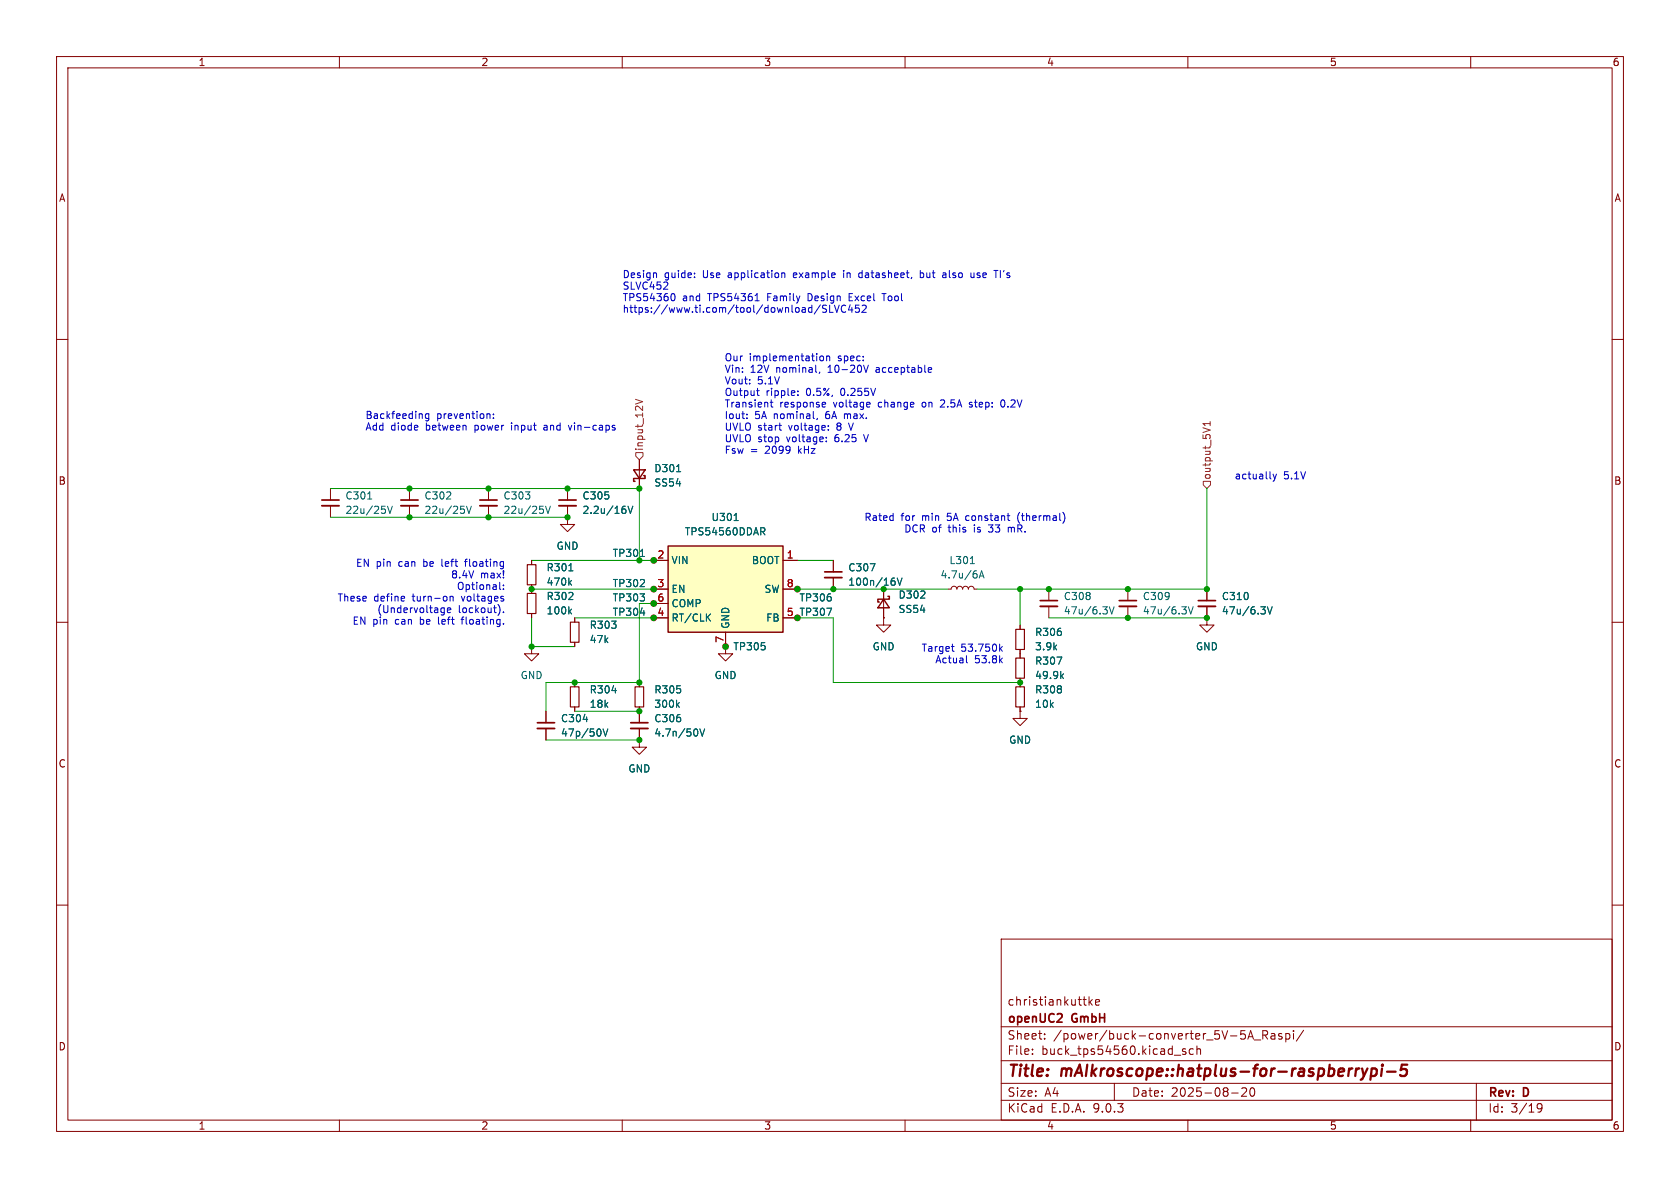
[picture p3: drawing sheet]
<svg xmlns="http://www.w3.org/2000/svg" width="297mm" height="210mm" viewBox="0 0 297 210" stroke-linecap="round" stroke-linejoin="round" font-family="sans-serif">
<g fill="none" stroke="#840000" stroke-width=".18">
<path d="M10 10h277v190h-277zM12 12h273v186h-273zM60 10v2M110 10v2M160 10v2M210 10v2M260 10v2M10 60h2M285 60h2M58.4 86.4v2M58.4 89.4v2M72.4 86.4v2"/>
<path d="M72.4 89.4v2M86.4 86.4v2M86.4 89.4v2M94 99.1v.7M100.3 91.4v1.3h1.3l-1.3 1.3-1.2-1.3h1.2M100.3 91.4h.1M100.3 86.4v2M100.3 89.4v2M113 81.3v5.1M147.3 99.1v2M10 110h2M94 114.3v1.3h1.2l-1.2 1.2-1.3-1.2h1.3"/>
<path d="M94 114.3h.1M94 103.4v1.5M94 108.5v.7M101.6 109.2v.8M101.6 113.5v.8M115.6 104.1h.1M128.3 114.3v1.3h1.2l-1.2 1.2-1.3-1.2h1.3M128.3 114.3h.1M141 104.1h.1M147.3 102.1v2M156.2 109.2v1.3h1.3l-1.3 1.3-1.3-1.3h1.3M156.2 109.2h.1"/>
<path d="M156.2 104.1v5.1M167.6 104.1h.5l.2-.3 .4-.2 .3 .2 .2 .3 .1-.3 .4-.2 .3 .2 .2 .3 .1-.3 .4-.2 .3 .2 .2 .3 .1-.3 .4-.2 .4 .2 .1 .3h.5M180.3 110.5v.8M180.3 114.8v1.5M180.3 119.9v1.5M185.4 104.1v2.1M185.4 107.2v2M285 110h2M96.5 125.7v2.1M96.5 128.8v2M113 130.8v1.3h1.3l-1.3 1.3-1.2-1.3h1.2M113 130.8h.1"/>
<path d="M113 120.7v.7M113 125v2.8M113 128.8v2M180.3 125.7v1.3h1.3l-1.3 1.3-1.2-1.3h1.2M180.3 125.7h.1M180.3 125v.7M10 160h2M177 166h108v32h-108zM191.5 176.7h.5M191.9 177.7h.1M192.5 176.2v1.5M192.7 177.1l.4 .6"/>
<path d="M193.1 176.7l-.6 .6M193.7 177.2l.7-.1-.1-.3-.4-.1-.2 .2v.7h.6M285 160h2M60 198v2M110 198v2M160 198v2M177 194.5h108M177 191.5h108M177 187.5h108M177 181.5h108M182.5 186.3v.1M182.5 185.5v.1"/>
<path d="M184.7 183.6v.1M184.7 182.8v.1M197 191.5v3M207.6 186.5h1.1M209.6 185.5l-.4-.1-.2 .2 .1 .2 .5 .2v.3h-.6M210 198v2M211 185.5l-.5-.1-.3 .3v.4l.2 .2h.6M211.6 185.5l.2-.1 .4 .1v.9M211.6 184.9v1.5M217.7 193.2h1.2M220.3 192.4v.5l-.8 .9h.9M221.1 192.4a.81 .81 0 0 0 .4 1.4l.2-.1 .1-.5-.1-.8"/>
<path d="M221.7 183.8h1.2M223.2 183l.8-.1 .1-.2-.1-.4-.2-.1h-.6v1.5M223.6 183l.5 .7M224.7 182.8h.6l.1 .9M225.4 183.1h-.5a.29 .29 0 0 0-.2 .3 .29 .29 0 0 0 .2 .3l.5-.1M226.6 182.8l-.4-.1-.2 .2 .1 .2 .5 .2v.3h-.6M227.3 182.8l.4-.1 .3 .3v.4l-.1 .2h-.6M227.3 182.7v1.5M228.7 182.2v.1M228.7 182.7v1M230.5 182.1l-1.3 2M260 198v2"/>
<path d="M261 191.5v6.5M271.7 195.4l.3-.3 .5 .1a.99 .99 0 0 1-.3 1.4h-.3M271.7 195.7l.3 .3h.3l.3-.3"/>
<circle cx="115.6" cy="99.1" r=".51"/>
<circle cx="115.6" cy="104.1" r=".51"/>
<circle cx="128.3" cy="114.3" r=".51"/>
<circle cx="141" cy="109.2" r=".51"/>
<circle cx="141" cy="104.1" r=".51"/>
</g>
<path d="M241.8 188.9l-.7 1.3M242.5 189l.2-.1 .6 .1 .1 .3-.1 .5a.66 .66 0 0 1-.9 .3M242.5 188.9l-.2 2M244.3 188.9l-.1 1.3M244.4 188.2l-.1 .1 .1 .1M244.4 188.2l.1 .1-.1 .1M244.4 188.2v.2M245.2 189.4h1.5M248.8 188.2h-1l-.2 1 .3-.2 .7 .1 .1 .3-.1 .6-.3 .2h-.5l-.3-.2" fill="none" stroke="#840000" stroke-width=".4"/>
<path d="M93.2 99.8h1.5v3.6h-1.5zM93.2 104.9h1.5v3.6h-1.5zM100.8 110h1.6v3.5h-1.6zM179.6 116.3h1.5v3.6h-1.5zM179.6 111.3h1.5v3.5h-1.5zM112.3 121.4h1.5v3.6h-1.5zM179.6 121.4h1.5v3.6h-1.5z" fill="none" stroke="#840000" stroke-width=".2"/>
<g fill="none" stroke="#006464" stroke-width=".18">
<path d="M65 88.2h.7M68.1 90.1v.5M68.5 89.5l.4 1.3 .5-1.3M82.1 90.1v.5M82.5 89.5l.4 1.3 .4-1.3M96 90.1v.5M96.4 89.5l.5 1.3 .4-1.3M110.5 90l.2 .2-.2 .5M111 89.5l.4 1.3 .5-1.3M113.2 98.4h.7M119.6 83.4h.7M153.8 99.6h.9l-.6 1.3"/>
<path d="M171.5 99.6h.8M100.6 100.9h.7M100.7 108l.3 .5M100.7 103l.3 .4M101 107.7l-.4 .5M101 102.6l-.4 .5M146.2 107.5h.8l-.5 1.3M157.9 102.2h.2M158 102.7l.3 .2v.3l-.3 .3M158.6 102.2l.4 1.3 .5-1.3M173.1 102.2l.4-1.3 .5 1.3M173.2 101.8h.6"/>
<path d="M186.9 116.1h.8l-.5 1.3M187.6 119.5l.4 .5M188 119.1l-.5 .5M195 107.3h.8l-.5 .4M195.6 107.8l.2 .2-.2 .5M196.1 107.3l.4 1.2 .5-1.2M103.1 127.2h.8M106.2 129.1v.8M106.6 128.9l.4 1.2 .5-1.2M119.7 124.6l.4 .4M120.1 124.2l-.5 .5M123.2 129l.2 .3-.2 .7"/>
<path d="M123.7 128.9l.4 1.2 .5-1.2"/>
</g>
<path d="M56.9 88.4h3M70.9 88.4h3M84.8 88.4h3.1M98.8 88.4h3.1M145.8 101.1h3M183.9 106.2h3M95 127.8h3M111.5 127.8h3.1" fill="none" stroke="#840000" stroke-width=".3"/>
<path d="M56.9 89.4h3M70.9 89.4h3M84.8 89.4h3.1M98.8 89.4h3.1M145.8 102.1h3M183.9 107.2h3M95 128.8h3M111.5 128.8h3.1" fill="none" stroke="#840000" stroke-width=".33"/>
<path d="M112 83.1h2l-1 1.5zM113.8 84.1h.2v.5h-2v.5h.3M156.2 105.9l1 1.5h-2zM157 105.4h.2v.5h-2v.5h.2" fill="none" stroke="#840000" stroke-width=".25"/>
<path d="M118.1 96.5h20.3v15.3h-20.3z" fill="#ffffc2"/>
<path d="M118.1 96.5h20.3v15.3h-20.3z" fill="none" stroke="#840000" stroke-width=".25"/>
<g fill="none" stroke="#840000" stroke-width=".18">
<path d="M94 99.1v.7M100.3 91.4h.1M100.3 86.4v2M100.3 89.4v2M113 81.3v1.8M113 84.6v1.8M115.6 99.1h2.5M138.4 99.1h2.6M147.3 99.1v2M94 103.4v1.5M94 108.5v.7M101.6 109.2v.8"/>
<path d="M101.6 113.5v.8M115.6 106.7h.1M115.6 104.1h.1M115.6 104.1h2.5M115.6 106.7h2.5M115.6 109.2h2.5M128.3 114.3h.1M128.3 111.8v2.5M138.4 104.1h2.6M138.4 109.2h2.6M141 104.1h.1M147.3 102.1v2"/>
<path d="M156.2 109.2h.1M156.2 104.1v1.8M156.2 107.4v1.8M180.3 110.5v.8M180.3 114.8v1.5M180.3 119.9v1.5M199.4 104.1v2.1M199.4 107.2v2M213.4 109.2v1.3h1.2l-1.2 1.3-1.3-1.3h1.3M213.4 109.2h.1M213.4 104.1v2.1M213.4 107.2v2"/>
<path d="M96.5 125.7v2.1M96.5 128.8v2M101.6 120.7v.7M101.6 125v.7M113 130.8h.1M113 120.7v.7M113 125v2.8M113 128.8v2M180.3 125.7h.1M180.3 125v.7"/>
<circle cx="115.6" cy="109.2" r=".51"/>
<circle cx="115.6" cy="106.7" r=".51"/>
</g>
<g fill="none" stroke="#006464" stroke-width=".18">
<path d="M110.5 90l.2 .2-.2 .5M111 89.5l.4 1.3 .5-1.3M113.2 98.4h.7M119.6 83.4h.7M129.8 92h.7M134.5 93.3h.5l.2 .2-.1 .4-.6 .1M134.8 94l.4 .6M153.8 99.6h.9l-.6 1.3M100.6 100.9h.7M100.7 108l.3 .5M100.7 103l.3 .4M101 107.7l-.4 .5"/>
<path d="M101 102.6l-.4 .5M113.2 108.4h.8M125.1 109.1l.5 .7M125.6 108.5l-.7 .8M146.2 107.5h.8l-.5 1.3M157.9 102.2h.2M158 102.7l.3 .2v.3l-.3 .3M158.6 102.2l.4 1.3 .5-1.3M186.9 116.1h.8l-.5 1.3M187.6 119.5l.4 .5M188 119.1l-.5 .5M208.9 107.3h.8l-.4 .4"/>
<path d="M209.6 107.8l.1 .2-.1 .5M210.1 107.3l.4 1.2 .4-1.2M222.9 107.3h.8l-.4 .4M223.6 107.8l.1 .2-.1 .5M224.1 107.3l.4 1.2 .4-1.2M103.1 127.2h.8M106.2 129.1v.8M106.6 128.9l.4 1.2 .5-1.2M108.2 122.1h.8M119.7 124.6l.4 .4M120.1 124.2l-.5 .5M123.2 129l.2 .3-.2 .7"/>
<path d="M123.7 128.9l.4 1.2 .5-1.2"/>
</g>
<path d="M100.8 121.4h1.6v3.6h-1.6z" fill="none" stroke="#840000" stroke-width=".2"/>
<path d="M197.9 106.2h3M211.8 106.2h3.1" fill="none" stroke="#840000" stroke-width=".3"/>
<path d="M197.9 107.2h3M211.8 107.2h3.1" fill="none" stroke="#840000" stroke-width=".33"/>
<path d="M112.3 70.6l1.3 .4-1.3 .4M213.9 74.5v.7M213.9 74.9h-1.2l.3 .3M112.4 80h1.3v.6l-.7 .7-.6-.7zM212.7 85.1h1.3v.6l-.6 .7-.7-.7z" fill="none" stroke="#725600" stroke-width=".18"/>
<g fill="none" stroke="#009600" stroke-width=".18">
<path d="M58.4 86.4h54.6v12.7M58.4 91.4h41.9M94 99.1h21.6M141 99.1h6.3M213.4 86.4v17.7h-40.7M94 104.1h21.6M94 109.2v5.1h7.6M101.6 109.2h14M115.6 106.7h-2.6v14h-16.5v5M141 104.1h26.6M141 109.2h6.3v11.5h33M180.3 104.1v6.4"/>
<path d="M185.4 109.2h28M96.5 130.8h16.5M101.6 125.7h11.4"/>
</g>
<g fill="none" stroke="#0000c2" stroke-width=".18">
<path d="M115.9 48.2l.2 .2v.7M118.8 52l.1-.1a.68 .68 0 0 1 .5 .6 .68 .68 0 0 1-.5 .7l-.1-.1M122.8 49v.1M122.8 48.3v.1M133.5 53.2h.7M138.2 48.2v.9M138.2 48.4l.2-.2 .3 .1v.8M145 53.9l-1.1 1.6M145.5 54.4l.5 .3 .1 .3-.2 .2h-.5M146.7 53.9v1.3h.6M147.5 53.9l.4 1.3 .5-1.3M148.8 54.2a.57 .57 0 0 0 0 .8 .57 .57 0 0 0 .7 .1"/>
<path d="M149.1 47.8v.1M149.1 48.2v.9M149.3 53.9l.2 .2M150.1 52.5h.4M150.3 53.9l-.3 .9h.8M150.6 54.4v.8M150.7 51.9h-.6v1.3h.6M151.3 53.9l-.1 .6 .2-.1 .4 .1 .1 .5-.2 .2-.5-.1M152.3 48.2l-.4 .1-.1 .2 .1 .5 .4 .1M153.1 54.1v.4l-.7 .7h.7M155.9 51.9h.7M156.3 51.9v1.3"/>
<path d="M162.7 48.3l.4-.1 .1 .2M162.7 47.8v1.3M163.2 49l-.1 .1-.4-.1M166.7 48.3h.5v.8M166.7 49h.5M167.2 48.5l-.5 .2M172.2 49l-.2 .1-.3-.1M172.2 48.2v.9M176.8 47.8v1.3M75.8 73.1v1.1l-.2 .2-.3-.1M75.8 73.2l-.4-.1-.2 .3 .1 .5h.5M86.3 73.1l.3 .2v.7"/>
<path d="M87.2 73.9v.1M87.2 73.2v.1M96.3 75.2h-.1M96.3 75.5l-.2 .2 .2 .3M100.5 75.2l.3 .8 .3-.8M108.4 75.6l.3 .1 .1 .1-.2 .2h-.3M108.4 75.2h.3M132 73.9v.1M132 73.2v.1M133.7 69.1h.5M133.9 68.6v1.1l.3 .2M136.3 70.7v1.1l.3 .2"/>
<path d="M137.7 75.2h.5M137.9 76h.3M141.1 69.8v.1M141.1 69.1v.1M144.5 73.9l-.1 .3M144.9 65.8l-.1 .2M144.9 63.2l.3-.3 .3 .1 .1 .2-.1 .5-.3 .1-.3-.3M145.5 71.1l.4 .1 .1 .2-.6 .1M145.9 71.9l-.4 .1M146.1 78v.1M146.1 77.3v.1M146.1 63.1l.2-.2 .3 .1 .1 .8"/>
<path d="M146.1 62.9v.9M146.4 75.3v.1M146.4 75.9v.1M150 74.8l.4 1.2M152.7 64.6l.4 1.2 .4-1.2M152.7 76.8l.4 1.3M153.6 71.1l.2 .3-.6 .1M153.8 71.9l-.2 .1M164.3 65h.3l.1 .3-.6 .1M164.6 65.8h-.3M166.5 70.7l-.2 .1M166.9 71.2l-.7 .8h.8"/>
<path d="M171.4 71.9l.3 .1M171.7 71.1l-.3 .2v.2h.3M177.5 70.7h-.2a.68 .68 0 0 0-.4 .6 .68 .68 0 0 0 .4 .7l.2-.1M82.1 99.3h.5M82.4 98.9l-.1 1.2M178 91.2h.5M178.2 93.2v.9M178.4 92h.1M178.4 93.2l-.2 .1M180 90.9l-.1 .5 .1 .7M188.1 90.8l.2 .6-.2 .9M225.1 83.8l.3 .9"/>
<path d="M225.4 84.7l-.3 .4M225.7 83.8l-.3 .9M71.3 105.4l.2 .3-.6 .1M71.5 106.2l-.2 .1M78.2 107.5h.3M78.5 107.5v1l-.2 .2M78.5 108.2l-.3 .1M79.1 107.9l.6-.1-.1-.3h-.3l-.2 .1v.6h.5M79.6 105.4v.9M79.6 105.5l.2-.1 .3 .1v.8M81.7 109.3v1M88.3 102.9v1.1l.2 .2"/>
<path d="M88.3 107.4l.1 .5-.3 .8M89 104.1v.1M89 103.4v.1M89 108.2v.1M89 110.2v.1M89 105.9v.3M168.2 114.3h.5M168.4 115.1h.3M170.9 115.9v1.1l.1 .2M176.8 114.6l.4 .5M177.2 114.3l-.5 .5"/>
</g>
<g fill="#009600" stroke="#009600" stroke-width=".18">
<circle cx="141" cy="104.1" r=".46"/>
<circle cx="147.3" cy="104.1" r=".46"/>
<circle cx="141" cy="109.2" r=".46"/>
<circle cx="100.3" cy="91.4" r=".46"/>
<circle cx="115.6" cy="106.7" r=".46"/>
<circle cx="113" cy="99.1" r=".46"/>
<circle cx="115.6" cy="99.1" r=".46"/>
<circle cx="115.6" cy="104.1" r=".46"/>
<circle cx="113" cy="120.7" r=".46"/>
<circle cx="101.6" cy="120.7" r=".46"/>
<circle cx="94" cy="114.3" r=".46"/>
<circle cx="94" cy="104.1" r=".46"/>
<circle cx="115.6" cy="109.2" r=".46"/>
<circle cx="113" cy="130.8" r=".46"/>
<circle cx="113" cy="125.7" r=".46"/>
<circle cx="128.3" cy="114.3" r=".46"/>
<circle cx="86.4" cy="91.4" r=".46"/>
<circle cx="72.4" cy="91.4" r=".46"/>
<circle cx="72.4" cy="86.4" r=".46"/>
<circle cx="86.4" cy="86.4" r=".46"/>
<circle cx="100.3" cy="86.4" r=".46"/>
<circle cx="113" cy="86.4" r=".46"/>
<circle cx="180.3" cy="120.7" r=".46"/>
<circle cx="156.2" cy="104.1" r=".46"/>
<circle cx="213.4" cy="104.1" r=".46"/>
<circle cx="199.4" cy="104.1" r=".46"/>
<circle cx="213.4" cy="109.2" r=".46"/>
<circle cx="199.4" cy="109.2" r=".46"/>
<circle cx="180.3" cy="104.1" r=".46"/>
<circle cx="185.4" cy="104.1" r=".46"/>
</g>
<g font-size="2.8" fill="#840000">
<text x="178" y="190.9">Title:</text>
<text x="187.7" y="190.9">mAIkroscope::hatplus-for-raspberrypi-5</text>
</g>
<g font-size="2.1" fill="#840000">
<text x="178" y="178">christiankuttke</text>
<text x="178" y="184">Sheet:</text>
<text x="178" y="181.2">openUC2</text>
<text x="186.2" y="184">/power/buck-converter_5V-5A_Raspi/</text>
<text x="189.6" y="181.2">GmbH</text>
<text x="178" y="186.7">File:</text>
<text x="184.1" y="186.7">buck_tps54560.kicad_sch</text>
<text x="178" y="196.9">KiCad</text>
<text x="178" y="194.1">Size:</text>
<text x="184.7" y="194.1">A4</text>
<text x="185.7" y="196.9">E.D.A.</text>
<text x="193.3" y="196.9">9.0.3</text>
<text x="200" y="194.1">Date:</text>
<text x="207" y="194.1">2025-08-20</text>
<text x="263" y="194.3">Rev:</text>
<text x="263" y="196.9">Id:</text>
<text x="267.1" y="196.9">3/19</text>
<text x="269.4" y="194.3">D</text>
</g>
<g font-size="1.8" fill="#840000">
<text x="35" y="11.9">1</text>
<text x="85" y="11.9">2</text>
<text x="135" y="11.9">3</text>
<text x="185" y="11.9">4</text>
<text x="235" y="11.9">5</text>
<text x="285" y="11.9">6</text>
<text x="10.3" y="35.9">A</text>
<text x="285.3" y="35.9">A</text>
<text x="10.3" y="85.9">B</text>
<text x="285.3" y="85.9">B</text>
<text x="116.1" y="109">4</text>
<text x="141.2" y="109.1">TP307</text>
<text x="10.3" y="135.9">C</text>
<text x="285.3" y="135.9">C</text>
<text x="10.3" y="185.9">D</text>
<text x="285.3" y="185.9">D</text>
<text x="35" y="199.9">1</text>
<text x="85" y="199.9">2</text>
<text x="135" y="199.9">3</text>
<text x="185" y="199.9">4</text>
<text x="235" y="199.9">5</text>
<text x="285" y="199.9">6</text>
</g>
<g font-size="1.8" fill="#0000c2">
<text x="110" y="49.4">Design</text>
<text x="110" y="51.4">SLVC452</text>
<text x="110" y="53.5">TPS54360</text>
<text x="117.4" y="49.4">guide:</text>
<text x="120.6" y="53.5">and</text>
<text x="124.4" y="49.4">Use</text>
<text x="125.3" y="53.5">TPS54361</text>
<text x="129" y="49.4">application</text>
<text x="135.9" y="53.5">Family</text>
<text x="140.7" y="49.4">example</text>
<text x="143.3" y="53.5">Design</text>
<text x="149.8" y="49.4">in</text>
<text x="150.7" y="53.5">Excel</text>
<text x="152.7" y="49.4">datasheet,</text>
<text x="156.9" y="53.5">Tool</text>
<text x="163.7" y="49.4">but</text>
<text x="167.9" y="49.4">also</text>
<text x="173.1" y="49.4">use</text>
<text x="177.5" y="49.4">TI's</text>
<text x="110" y="55.5">https://www.ti.com/tool/download/SLVC452</text>
<text x="128" y="64.1">Our</text>
<text x="132.5" y="64.1">implementation</text>
<text x="148.3" y="64.1">spec:</text>
<text x="128" y="66.1">Vin:</text>
<text x="128" y="68.2">Vout:</text>
<text x="128" y="70.2">Output</text>
<text x="132.6" y="66.1">12V</text>
<text x="133.9" y="68.2">5.1V</text>
<text x="135.4" y="70.2">ripple:</text>
<text x="137.3" y="66.1">nominal,</text>
<text x="142.6" y="70.2">0.5%,</text>
<text x="146.6" y="66.1">10-20V</text>
<text x="148.9" y="70.2">0.255V</text>
<text x="155.3" y="66.1">acceptable</text>
<text x="64.5" y="74.3">Backfeeding</text>
<text x="64.5" y="76.3">Add</text>
<text x="69.1" y="76.3">diode</text>
<text x="75.4" y="76.3">between</text>
<text x="77.2" y="74.3">prevention:</text>
<text x="84.2" y="76.3">power</text>
<text x="90.8" y="76.3">input</text>
<text x="96.8" y="76.3">and</text>
<text x="101.4" y="76.3">vin-caps</text>
<text x="128" y="72.2">Transient</text>
<text x="128" y="74.3">Iout:</text>
<text x="128" y="76.3">UVLO start</text>
<text x="133.4" y="74.3">5A</text>
<text x="136.9" y="74.3">nominal,</text>
<text x="137.8" y="72.2">response</text>
<text x="139.5" y="76.3">voltage:</text>
<text x="146.2" y="74.3">6A</text>
<text x="147.5" y="72.2">voltage</text>
<text x="148.2" y="76.3">8</text>
<text x="149.7" y="74.3">max.</text>
<text x="150.6" y="76.3">V</text>
<text x="155.5" y="72.2">change</text>
<text x="163.5" y="72.2">on</text>
<text x="166.9" y="72.2">2.5A</text>
<text x="172.2" y="72.2">step:</text>
<text x="178" y="72.2">0.2V</text>
<text x="128" y="78.4">UVLO stop</text>
<text x="128" y="80.4">Fsw</text>
<text x="132.6" y="80.4">=</text>
<text x="135.4" y="80.4">2099</text>
<text x="139.2" y="78.4">voltage:</text>
<text x="141.4" y="80.4">kHz</text>
<text x="147.9" y="78.4">6.25</text>
<text x="153.3" y="78.4">V</text>
<text x="218.2" y="84.9">actually</text>
<text x="226.9" y="84.9">5.1V</text>
<text x="152.7" y="92.3">Rated</text>
<text x="159.3" y="92.3">for</text>
<text x="159.8" y="94.3">DCR of</text>
<text x="163.1" y="92.3">min</text>
<text x="167.7" y="92.3">5A</text>
<text x="167.8" y="94.3">this</text>
<text x="171.2" y="92.3">constant</text>
<text x="172.5" y="94.3">is</text>
<text x="175.3" y="94.3">33</text>
<text x="178.9" y="94.3">mR.</text>
<text x="180.5" y="92.3">(thermal)</text>
<text x="62.8" y="100.4">EN pin</text>
<text x="70.6" y="100.4">can</text>
<text x="75.1" y="100.4">be</text>
<text x="78.5" y="100.4">left</text>
<text x="82.9" y="100.4">floating</text>
<text x="59.6" y="106.5">These</text>
<text x="66.1" y="106.5">define</text>
<text x="73" y="106.5">turn-on</text>
<text x="79.6" y="102.4">8.4V</text>
<text x="80.7" y="104.5">Optional:</text>
<text x="81.9" y="106.5">voltages</text>
<text x="84.9" y="102.4">max!</text>
<text x="62.2" y="110.6">EN pin</text>
<text x="66.6" y="108.6">(Undervoltage</text>
<text x="70" y="110.6">can</text>
<text x="74.5" y="110.6">be</text>
<text x="77.9" y="110.6">left</text>
<text x="81" y="108.6">lockout).</text>
<text x="82.3" y="110.6">floating.</text>
<text x="162.8" y="115.4">Target</text>
<text x="165.2" y="117.5">Actual</text>
<text x="169.9" y="115.4">53.750k</text>
<text x="172.3" y="117.5">53.8k</text>
</g>
<g font-size="1.8" fill="#725600">
<text x="113.9" y="79.8" transform="rotate(-90 113.9 79.8)">input_12V</text>
<text x="214.2" y="84.9" transform="rotate(-90 214.2 84.9)">output_5V1</text>
</g>
<g font-size="1.8" fill="#006464">
<text x="115.6" y="83.7">D301</text>
<text x="61" y="88.5">C301</text>
<text x="74.9" y="88.5">C302</text>
<text x="88.9" y="88.5">C303</text>
<text x="102.9" y="88.5">C305</text>
<text x="115.6" y="86.2">SS54</text>
<text x="61" y="91">22u/25V</text>
<text x="74.9" y="91">22u/25V</text>
<text x="88.9" y="91">22u/25V</text>
<text x="102.9" y="91">2.2u/16V</text>
<text x="121" y="94.8">TPS54560DDAR</text>
<text x="125.7" y="92.3">U301</text>
<text x="96.5" y="101.2">R301</text>
<text x="98.3" y="97.4">GND</text>
<text x="108.2" y="98.7">TP301</text>
<text x="118.6" y="99.9">VIN</text>
<text x="132.8" y="99.9">BOOT</text>
<text x="149.9" y="101.2">C307</text>
<text x="167.8" y="99.9">L301</text>
<text x="96.5" y="106.3">R302</text>
<text x="96.5" y="103.7">470k</text>
<text x="108.2" y="104">TP302</text>
<text x="108.2" y="106.5">TP303</text>
<text x="118.6" y="105">EN</text>
<text x="118.6" y="107.5">COMP</text>
<text x="135.1" y="105">SW</text>
<text x="141.2" y="106.5">TP306</text>
<text x="149.9" y="103.7">100n/16V</text>
<text x="158.8" y="106">D302</text>
<text x="166.2" y="102.5">4.7u/6A</text>
<text x="188" y="106.3">C308</text>
<text x="201.9" y="106.3">C309</text>
<text x="215.9" y="106.3">C310</text>
<text x="96.5" y="108.8">100k</text>
<text x="104.1" y="111.4">R303</text>
<text x="104.1" y="113.9">47k</text>
<text x="108.2" y="109.1">TP304</text>
<text x="118.6" y="110.1">RT/CLK</text>
<text x="129.1" y="111.3" transform="rotate(-90 129.1 111.3)">GND</text>
<text x="135.4" y="110.1">FB</text>
<text x="158.8" y="108.6">SS54</text>
<text x="182.9" y="112.6">R306</text>
<text x="188" y="108.8">47u/6.3V</text>
<text x="201.9" y="108.8">47u/6.3V</text>
<text x="215.9" y="108.8">47u/6.3V</text>
<text x="129.5" y="115.2">TP305</text>
<text x="154.2" y="115.2">GND</text>
<text x="182.9" y="117.7">R307</text>
<text x="182.9" y="115.2">3.9k</text>
<text x="211.3" y="115.2">GND</text>
<text x="91.9" y="120.2">GND</text>
<text x="104.1" y="122.8">R304</text>
<text x="104.1" y="125.3">18k</text>
<text x="115.6" y="122.8">R305</text>
<text x="115.6" y="125.3">300k</text>
<text x="126.2" y="120.2">GND</text>
<text x="182.9" y="122.8">R308</text>
<text x="182.9" y="125.3">10k</text>
<text x="182.9" y="120.2">49.9k</text>
<text x="99.1" y="127.9">C304</text>
<text x="99.1" y="130.4">47p/50V</text>
<text x="115.6" y="127.9">C306</text>
<text x="115.6" y="130.4">4.7n/50V</text>
<text x="178.3" y="131.7">GND</text>
<text x="111" y="136.8">GND</text>
</g>
<g font-size="1.8" fill="#a90000">
<text x="116.1" y="98.8">2</text>
<text x="139" y="98.8">1</text>
<text x="116.1" y="103.9">3</text>
<text x="116.1" y="106.4">6</text>
<text x="139" y="103.9">8</text>
<text x="128" y="113.7" transform="rotate(-90 128 113.7)">7</text>
<text x="139" y="109">5</text>
</g>
</svg>
